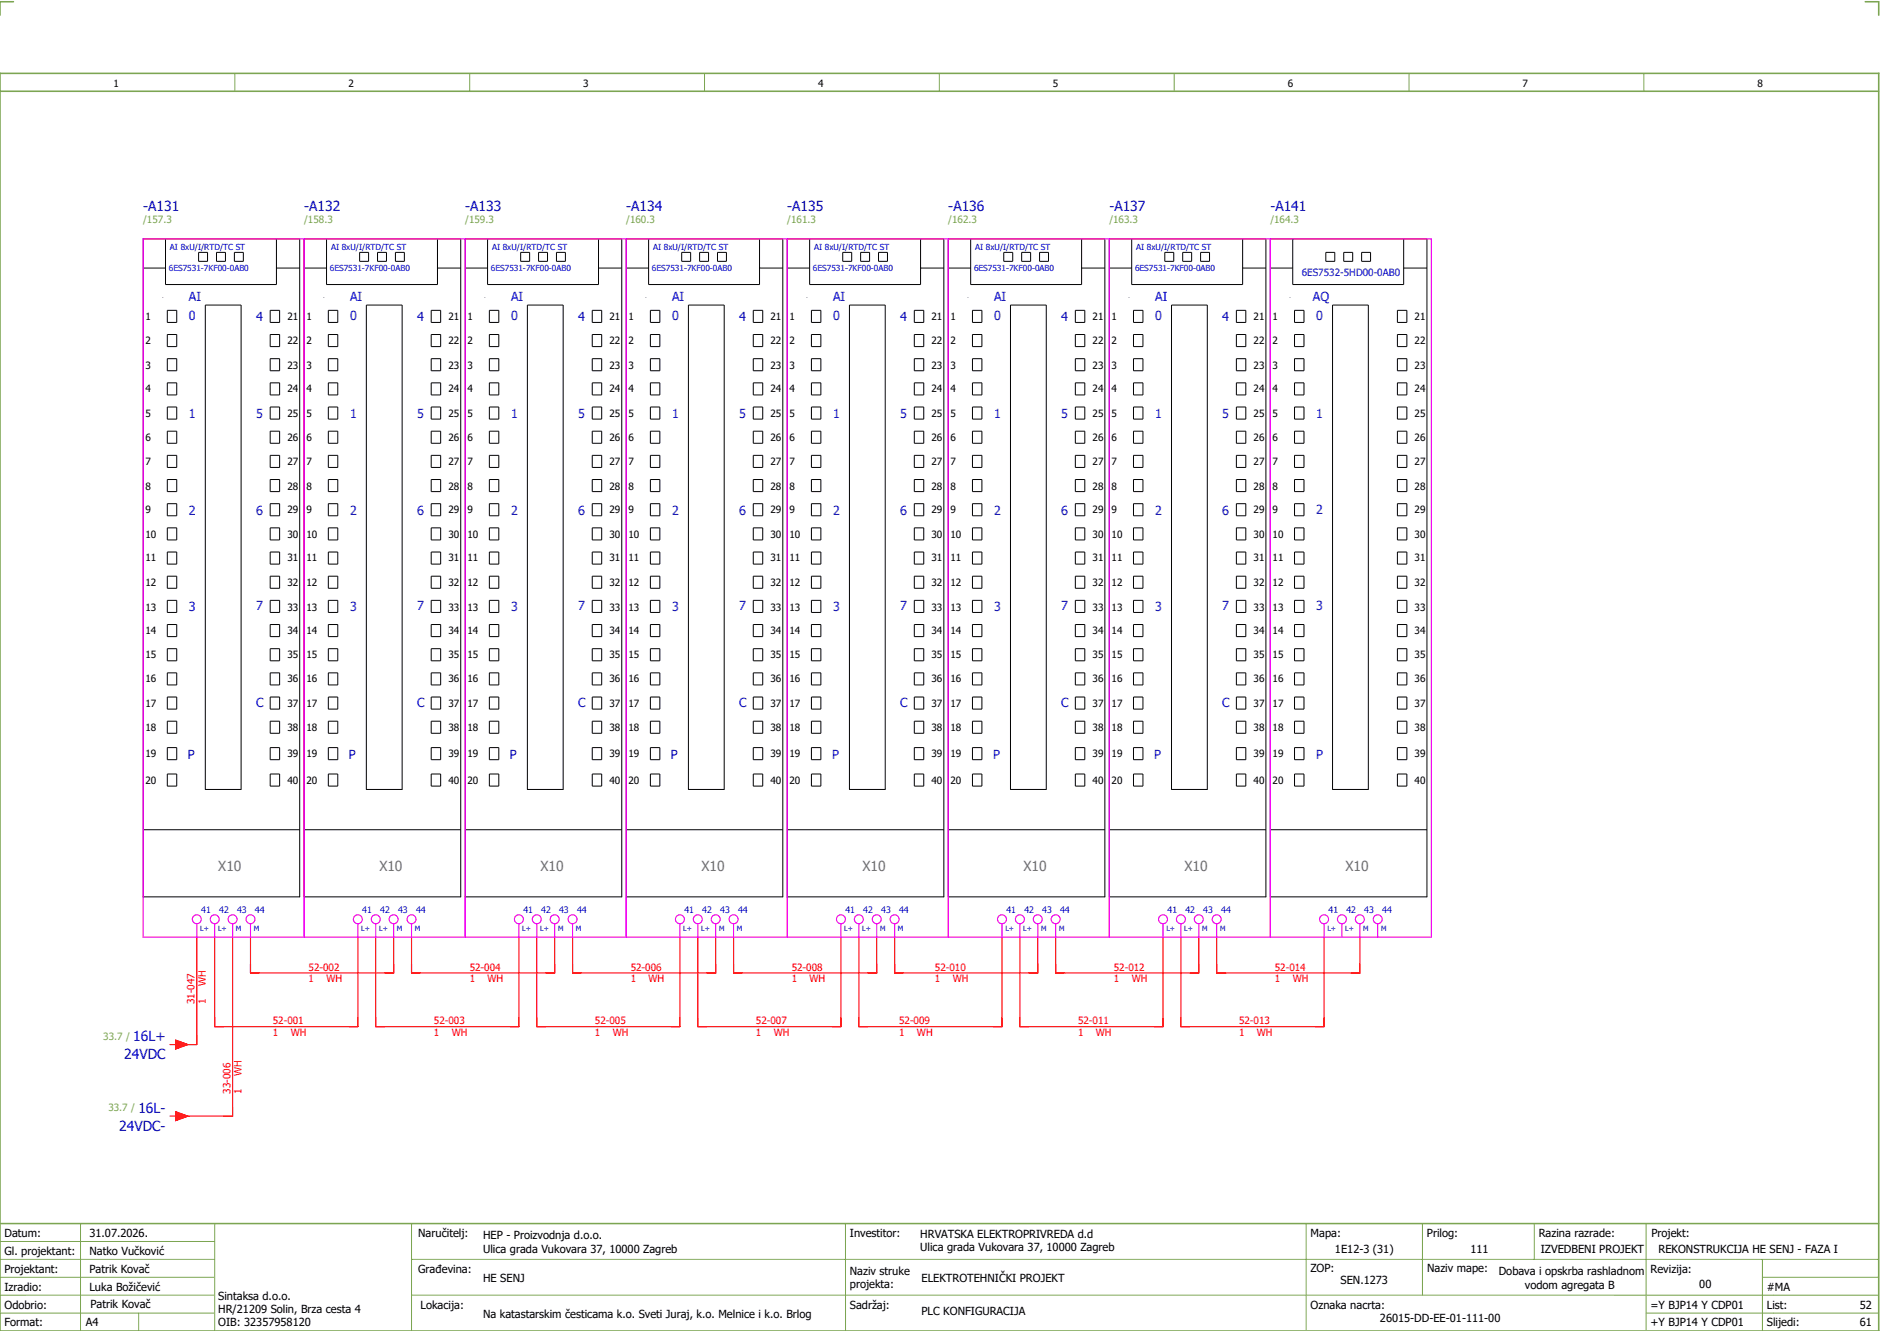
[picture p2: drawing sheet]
<svg xmlns="http://www.w3.org/2000/svg" width="421mm" height="297mm" viewBox="0 0 421 297" stroke-linecap="round" stroke-linejoin="round" font-family="sans-serif">
<path d="M0 16.4h420v281h-420zM3 .4h-3v3M417 .4h3v3M0 20.4h420M0 273.4h420" fill="none" stroke="#7ca552" stroke-width=".35"/>
<g fill="none" stroke="#7ca552" stroke-width=".22">
<path d="M52.5 16.4v4M105 16.4v4M157.5 16.4v4M210 16.4v4M262.5 16.4v4M315 16.4v4M367.5 16.4v4M0 277.4h48M18 273.4v24M48 273.4v24M92 273.4v24M189 273.4v24"/>
<path d="M292 273.4v23.8M318 273.4v16M343 273.4v8M368 273.4v23.8M0 281.4h48M0 285.4h47.8M0 293.4h47.8M31 293.4v4M47.8 289.4h-47.8M92 281.4h328M92 289.4h328M368 293.4h52"/>
<path d="M394 285.4h26M394 281.4v15.8"/>
</g>
<g fill="none" stroke="#f00" stroke-width=".25">
<path d="M44 209.4v24h-4M48 209.4v20h32v-20M52 209.4v40h-12M56 209.4v8h32v-8M84 209.4v20h32v-20M92 209.4v8h32v-8M120 209.4v20h32v-20M128 209.4v8h32v-8M156 209.4v20h32v-20M164 209.4v8h32v-8M192 209.4v20h32v-20M200 209.4v8h32v-8"/>
<path d="M228 209.4v20h32v-20M236 209.4v8h32v-8M264 209.4v20h32v-20M272 209.4v8h32v-8M38 233.4h1.3M39.3 232.4l2.7 1-2.7 1zM38 249.4h1.3M39.3 248.4l2.7 1-2.7 1z"/>
</g>
<g fill="none" stroke="#000" stroke-width=".22">
<path d="M32 53.4h35v147h-35zM32 59.9h5M37 53.4v10.2h24.8v-10.2M44.4 56.4h2v2h-2zM48.4 56.4h2v2h-2zM52.4 56.4h2v2h-2zM61.8 59.9h5.2M68 53.4h35v147h-35zM68 59.9h5M73 53.4v10.2h24.8v-10.2M80.4 56.4h2v2h-2zM84.4 56.4h2v2h-2z"/>
<path d="M90.4 56.4v2h-2v-2h2M97.8 59.9h5.2M104 53.4h35v147h-35zM104 59.9h5M109 53.4v10.2h24.8v-10.2M118.4 56.4v2h-2v-2h2M120.4 56.4h2v2h-2zM124.4 56.4h2v2h-2zM133.8 59.9h5.2M140 53.4h35v147h-35zM140 59.9h5M145 53.4v10.2h24.8v-10.2"/>
<path d="M152.4 56.4h2v2h-2zM156.4 56.4h2v2h-2zM160.4 56.4h2v2h-2zM169.8 59.9h5.2M176 53.4h35v147h-35zM176 59.9h5M181 53.4v10.2h24.8v-10.2M188.4 56.4h2v2h-2zM192.4 56.4h2v2h-2zM196.4 56.4h2v2h-2zM205.8 59.9h5.2M212 53.4h35v147h-35z"/>
<path d="M212 59.9h5M217 53.4v10.2h24.8v-10.2M224.4 56.4h2v2h-2zM228.4 56.4h2v2h-2zM232.4 56.4h2v2h-2zM241.8 59.9h5.2M248 53.4h35v147h-35zM248 59.9h5M253 53.4v10.2h24.8v-10.2M260.4 56.4h2v2h-2zM264.4 56.4h2v2h-2zM268.4 56.4h2v2h-2z"/>
<path d="M277.8 59.9h5.2M284 53.4h35v147h-35zM284 59.9h5M289 53.4v10.2h24.8v-10.2M296.4 56.4h2v2h-2zM300.4 56.4h2v2h-2zM304.4 56.4h2v2h-2zM313.8 59.9h5.2M36.4 66.5v.1M37.4 74.7h2.1v2.7h-2.1zM37.4 69.3h2.1v2.7h-2.1zM45.9 68.2h8v108.2h-8z"/>
<path d="M60.4 69.3h2.1v2.7h-2.1zM60.4 74.7h2.1v2.7h-2.1zM72.4 66.5v.1M73.4 74.7h2.1v2.7h-2.1zM73.4 69.3h2.1v2.7h-2.1zM81.9 68.2v108.2h8v-108.2h-8M96.4 74.7h2.1v2.7h-2.1zM96.4 69.3h2.1v2.7h-2.1zM108.4 66.5v.1M109.4 74.7h2.1v2.7h-2.1zM109.4 69.3h2.1v2.7h-2.1zM117.9 68.2h8v108.2h-8z"/>
<path d="M132.4 74.7h2.1v2.7h-2.1zM132.4 69.3h2.1v2.7h-2.1zM144.4 66.5v.1M145.4 74.7h2.1v2.7h-2.1zM145.4 69.3h2.1v2.7h-2.1zM153.9 68.2h8v108.2h-8zM168.4 74.7h2.1v2.7h-2.1zM168.4 69.3h2.1v2.7h-2.1zM180.4 66.5v.1M181.4 74.7h2.1v2.7h-2.1zM181.4 69.3h2.1v2.7h-2.1zM189.9 68.2h8v108.2h-8z"/>
<path d="M204.4 74.7h2.1v2.7h-2.1zM204.4 69.3h2.1v2.7h-2.1zM216.4 66.5v.1M217.4 74.7h2.1v2.7h-2.1zM217.4 69.3h2.1v2.7h-2.1zM225.9 68.2h8v108.2h-8zM240.4 74.7h2.1v2.7h-2.1zM240.4 69.3h2.1v2.7h-2.1zM252.4 66.5v.1M253.4 74.7h2.1v2.7h-2.1zM253.4 69.3h2.1v2.7h-2.1zM261.9 68.2h8v108.2h-8z"/>
<path d="M276.4 74.7h2.1v2.7h-2.1zM276.4 69.3h2.1v2.7h-2.1zM288.4 66.5v.1M289.4 74.7h2.1v2.7h-2.1zM289.4 69.3h2.1v2.7h-2.1zM297.9 68.2h8v108.2h-8zM312.4 74.7h2.1v2.7h-2.1zM312.4 69.3h2.1v2.7h-2.1zM37.4 96.3h2.1v2.7h-2.1zM37.4 90.9h2.1v2.7h-2.1zM37.4 85.5h2.1v2.7h-2.1zM37.4 80.1h2.1v2.7h-2.1z"/>
<path d="M60.4 80.1h2.1v2.7h-2.1zM60.4 85.5h2.1v2.7h-2.1zM60.4 90.9h2.1v2.7h-2.1zM60.4 96.3h2.1v2.7h-2.1zM73.4 96.3h2.1v2.7h-2.1zM73.4 90.9h2.1v2.7h-2.1zM73.4 85.5h2.1v2.7h-2.1zM73.4 80.1h2.1v2.7h-2.1zM96.4 96.3h2.1v2.7h-2.1zM96.4 90.9h2.1v2.7h-2.1zM96.4 85.5h2.1v2.7h-2.1zM96.4 80.1h2.1v2.7h-2.1z"/>
<path d="M109.4 96.3h2.1v2.7h-2.1zM109.4 90.9h2.1v2.7h-2.1zM109.4 85.5h2.1v2.7h-2.1zM109.4 80.1h2.1v2.7h-2.1zM132.4 96.3h2.1v2.7h-2.1zM132.4 90.9h2.1v2.7h-2.1zM132.4 85.5h2.1v2.7h-2.1zM132.4 80.1h2.1v2.7h-2.1zM145.4 96.3h2.1v2.7h-2.1zM145.4 90.9h2.1v2.7h-2.1zM145.4 85.5h2.1v2.7h-2.1zM145.4 80.1h2.1v2.7h-2.1z"/>
<path d="M168.4 96.3h2.1v2.7h-2.1zM168.4 90.9h2.1v2.7h-2.1zM168.4 85.5h2.1v2.7h-2.1zM168.4 80.1h2.1v2.7h-2.1zM181.4 96.3h2.1v2.7h-2.1zM181.4 90.9h2.1v2.7h-2.1zM181.4 85.5h2.1v2.7h-2.1zM181.4 80.1h2.1v2.7h-2.1zM204.4 96.3h2.1v2.7h-2.1zM204.4 90.9h2.1v2.7h-2.1zM204.4 85.5h2.1v2.7h-2.1zM204.4 80.1h2.1v2.7h-2.1z"/>
<path d="M217.4 96.3h2.1v2.7h-2.1zM217.4 90.9h2.1v2.7h-2.1zM217.4 85.5h2.1v2.7h-2.1zM217.4 80.1h2.1v2.7h-2.1zM240.4 96.3h2.1v2.7h-2.1zM240.4 90.9h2.1v2.7h-2.1zM240.4 85.5h2.1v2.7h-2.1zM240.4 80.1h2.1v2.7h-2.1zM253.4 96.3h2.1v2.7h-2.1zM253.4 90.9h2.1v2.7h-2.1zM253.4 85.5h2.1v2.7h-2.1zM253.4 80.1h2.1v2.7h-2.1z"/>
<path d="M276.4 96.3h2.1v2.7h-2.1zM276.4 90.9h2.1v2.7h-2.1zM276.4 85.5h2.1v2.7h-2.1zM276.4 80.1h2.1v2.7h-2.1zM289.4 96.3h2.1v2.7h-2.1zM289.4 90.9h2.1v2.7h-2.1zM289.4 85.5h2.1v2.7h-2.1zM289.4 80.1h2.1v2.7h-2.1zM312.4 96.3h2.1v2.7h-2.1zM312.4 90.9h2.1v2.7h-2.1zM312.4 85.5h2.1v2.7h-2.1zM312.4 80.1h2.1v2.7h-2.1z"/>
<path d="M37.4 117.9h2.1v2.7h-2.1zM37.4 112.5h2.1v2.7h-2.1zM37.4 107.1h2.1v2.7h-2.1zM37.4 101.7h2.1v2.7h-2.1zM60.4 101.7h2.1v2.7h-2.1zM60.4 107.1h2.1v2.7h-2.1zM60.4 112.5h2.1v2.7h-2.1zM60.4 117.9h2.1v2.7h-2.1zM73.4 117.9h2.1v2.7h-2.1zM73.4 112.5h2.1v2.7h-2.1zM73.4 107.1h2.1v2.7h-2.1zM73.4 101.7h2.1v2.7h-2.1z"/>
<path d="M96.4 117.9h2.1v2.7h-2.1zM96.4 112.5h2.1v2.7h-2.1zM96.4 107.1h2.1v2.7h-2.1zM96.4 101.7h2.1v2.7h-2.1zM109.4 117.9h2.1v2.7h-2.1zM109.4 112.5h2.1v2.7h-2.1zM109.4 107.1h2.1v2.7h-2.1zM109.4 101.7h2.1v2.7h-2.1zM132.4 117.9h2.1v2.7h-2.1zM132.4 112.5h2.1v2.7h-2.1zM132.4 107.1h2.1v2.7h-2.1zM132.4 101.7h2.1v2.7h-2.1z"/>
<path d="M145.4 117.9h2.1v2.7h-2.1zM145.4 112.5h2.1v2.7h-2.1zM145.4 107.1h2.1v2.7h-2.1zM145.4 101.7h2.1v2.7h-2.1zM168.4 117.9h2.1v2.7h-2.1zM168.4 112.5h2.1v2.7h-2.1zM168.4 107.1h2.1v2.7h-2.1zM168.4 101.7h2.1v2.7h-2.1zM181.4 117.9h2.1v2.7h-2.1zM181.4 112.5h2.1v2.7h-2.1zM181.4 107.1h2.1v2.7h-2.1zM181.4 101.7h2.1v2.7h-2.1z"/>
<path d="M204.4 117.9h2.1v2.7h-2.1zM204.4 112.5h2.1v2.7h-2.1zM204.4 107.1h2.1v2.7h-2.1zM204.4 101.7h2.1v2.7h-2.1zM217.4 117.9h2.1v2.7h-2.1zM217.4 112.5h2.1v2.7h-2.1zM217.4 107.1h2.1v2.7h-2.1zM217.4 101.7h2.1v2.7h-2.1zM240.4 117.9h2.1v2.7h-2.1zM240.4 112.5h2.1v2.7h-2.1zM240.4 107.1h2.1v2.7h-2.1zM240.4 101.7h2.1v2.7h-2.1z"/>
<path d="M253.4 117.9h2.1v2.7h-2.1zM253.4 112.5h2.1v2.7h-2.1zM253.4 107.1h2.1v2.7h-2.1zM253.4 101.7h2.1v2.7h-2.1zM276.4 117.9h2.1v2.7h-2.1zM276.4 112.5h2.1v2.7h-2.1zM276.4 107.1h2.1v2.7h-2.1zM276.4 101.7h2.1v2.7h-2.1zM289.4 117.9h2.1v2.7h-2.1zM289.4 112.5h2.1v2.7h-2.1zM289.4 107.1h2.1v2.7h-2.1zM289.4 101.7h2.1v2.7h-2.1z"/>
<path d="M312.4 117.9h2.1v2.7h-2.1zM312.4 112.5h2.1v2.7h-2.1zM312.4 107.1h2.1v2.7h-2.1zM312.4 101.7h2.1v2.7h-2.1zM37.4 139.5h2.1v2.7h-2.1zM37.4 134.1h2.1v2.7h-2.1zM37.4 128.7h2.1v2.7h-2.1zM37.4 123.3h2.1v2.7h-2.1zM60.4 123.3h2.1v2.7h-2.1zM60.4 128.7h2.1v2.7h-2.1zM60.4 134.1h2.1v2.7h-2.1zM60.4 139.5h2.1v2.7h-2.1z"/>
<path d="M73.4 139.5h2.1v2.7h-2.1zM73.4 134.1h2.1v2.7h-2.1zM73.4 128.7h2.1v2.7h-2.1zM73.4 123.3h2.1v2.7h-2.1zM96.4 139.5h2.1v2.7h-2.1zM96.4 134.1h2.1v2.7h-2.1zM96.4 128.7h2.1v2.7h-2.1zM96.4 123.3h2.1v2.7h-2.1zM109.4 139.5h2.1v2.7h-2.1zM109.4 134.1h2.1v2.7h-2.1zM109.4 128.7h2.1v2.7h-2.1zM109.4 123.3h2.1v2.7h-2.1z"/>
<path d="M132.4 139.5h2.1v2.7h-2.1zM132.4 134.1h2.1v2.7h-2.1zM132.4 128.7h2.1v2.7h-2.1zM132.4 123.3h2.1v2.7h-2.1zM145.4 139.5h2.1v2.7h-2.1zM145.4 134.1h2.1v2.7h-2.1zM145.4 128.7h2.1v2.7h-2.1zM145.4 123.3h2.1v2.7h-2.1zM168.4 139.5h2.1v2.7h-2.1zM168.4 134.1h2.1v2.7h-2.1zM168.4 128.7h2.1v2.7h-2.1zM168.4 123.3h2.1v2.7h-2.1z"/>
<path d="M181.4 139.5h2.1v2.7h-2.1zM181.4 134.1h2.1v2.7h-2.1zM181.4 128.7h2.1v2.7h-2.1zM181.4 123.3h2.1v2.7h-2.1zM204.4 139.5h2.1v2.7h-2.1zM204.4 134.1h2.1v2.7h-2.1zM204.4 128.7h2.1v2.7h-2.1zM204.4 123.3h2.1v2.7h-2.1zM217.4 139.5h2.1v2.7h-2.1zM217.4 134.1h2.1v2.7h-2.1zM217.4 128.7h2.1v2.7h-2.1zM217.4 123.3h2.1v2.7h-2.1z"/>
<path d="M240.4 139.5h2.1v2.7h-2.1zM240.4 134.1h2.1v2.7h-2.1zM240.4 128.7h2.1v2.7h-2.1zM240.4 123.3h2.1v2.7h-2.1zM253.4 139.5h2.1v2.7h-2.1zM253.4 134.1h2.1v2.7h-2.1zM253.4 128.7h2.1v2.7h-2.1zM253.4 123.3h2.1v2.7h-2.1zM276.4 139.5h2.1v2.7h-2.1zM276.4 134.1h2.1v2.7h-2.1zM276.4 128.7h2.1v2.7h-2.1zM276.4 123.3h2.1v2.7h-2.1z"/>
<path d="M289.4 139.5h2.1v2.7h-2.1zM289.4 134.1h2.1v2.7h-2.1zM289.4 128.7h2.1v2.7h-2.1zM289.4 123.3h2.1v2.7h-2.1zM312.4 139.5h2.1v2.7h-2.1zM312.4 134.1h2.1v2.7h-2.1zM312.4 128.7h2.1v2.7h-2.1zM312.4 123.3h2.1v2.7h-2.1zM37.4 155.7h2.1v2.7h-2.1zM37.4 150.3h2.1v2.7h-2.1zM37.4 144.9h2.1v2.7h-2.1zM60.4 144.9h2.1v2.7h-2.1z"/>
<path d="M60.4 150.3h2.1v2.7h-2.1zM60.4 155.7h2.1v2.7h-2.1zM73.4 155.7h2.1v2.7h-2.1zM73.4 150.3h2.1v2.7h-2.1zM73.4 144.9h2.1v2.7h-2.1zM96.4 155.7h2.1v2.7h-2.1zM96.4 150.3h2.1v2.7h-2.1zM96.4 144.9h2.1v2.7h-2.1zM109.4 155.7h2.1v2.7h-2.1zM109.4 150.3h2.1v2.7h-2.1zM109.4 144.9h2.1v2.7h-2.1zM132.4 155.7h2.1v2.7h-2.1z"/>
<path d="M132.4 150.3h2.1v2.7h-2.1zM132.4 144.9h2.1v2.7h-2.1zM145.4 155.7h2.1v2.7h-2.1zM145.4 150.3h2.1v2.7h-2.1zM145.4 144.9h2.1v2.7h-2.1zM168.4 155.7h2.1v2.7h-2.1zM168.4 150.3h2.1v2.7h-2.1zM168.4 144.9h2.1v2.7h-2.1zM181.4 155.7h2.1v2.7h-2.1zM181.4 150.3h2.1v2.7h-2.1zM181.4 144.9h2.1v2.7h-2.1zM204.4 155.7h2.1v2.7h-2.1z"/>
<path d="M204.4 150.3h2.1v2.7h-2.1zM204.4 144.9h2.1v2.7h-2.1zM217.4 155.7h2.1v2.7h-2.1zM217.4 150.3h2.1v2.7h-2.1zM217.4 144.9h2.1v2.7h-2.1zM240.4 155.7h2.1v2.7h-2.1zM240.4 150.3h2.1v2.7h-2.1zM240.4 144.9h2.1v2.7h-2.1zM253.4 155.7h2.1v2.7h-2.1zM253.4 150.3h2.1v2.7h-2.1zM253.4 144.9h2.1v2.7h-2.1zM276.4 155.7h2.1v2.7h-2.1z"/>
<path d="M276.4 150.3h2.1v2.7h-2.1zM276.4 144.9h2.1v2.7h-2.1zM289.4 155.7h2.1v2.7h-2.1zM289.4 150.3h2.1v2.7h-2.1zM289.4 144.9h2.1v2.7h-2.1zM312.4 155.7h2.1v2.7h-2.1zM312.4 150.3h2.1v2.7h-2.1zM312.4 144.9h2.1v2.7h-2.1zM37.4 172.9h2.1v2.7h-2.1zM37.4 167h2.1v2.7h-2.1zM37.4 161.1h2.1v2.7h-2.1zM60.4 161.1h2.1v2.7h-2.1z"/>
<path d="M60.4 167h2.1v2.7h-2.1zM60.4 172.9h2.1v2.7h-2.1zM73.4 172.9h2.1v2.7h-2.1zM73.4 167h2.1v2.7h-2.1zM73.4 161.1h2.1v2.7h-2.1zM96.4 172.9h2.1v2.7h-2.1zM96.4 167h2.1v2.7h-2.1zM96.4 161.1h2.1v2.7h-2.1zM109.4 172.9h2.1v2.7h-2.1zM109.4 167h2.1v2.7h-2.1zM109.4 161.1h2.1v2.7h-2.1zM132.4 172.9h2.1v2.7h-2.1z"/>
<path d="M132.4 167h2.1v2.7h-2.1zM132.4 161.1h2.1v2.7h-2.1zM145.4 172.9h2.1v2.7h-2.1zM145.4 167h2.1v2.7h-2.1zM145.4 161.1h2.1v2.7h-2.1zM168.4 172.9h2.1v2.7h-2.1zM168.4 167h2.1v2.7h-2.1zM168.4 161.1h2.1v2.7h-2.1zM181.4 172.9h2.1v2.7h-2.1zM181.4 167h2.1v2.7h-2.1zM181.4 161.1h2.1v2.7h-2.1zM204.4 172.9h2.1v2.7h-2.1z"/>
<path d="M204.4 167h2.1v2.7h-2.1zM204.4 161.1h2.1v2.7h-2.1zM217.4 172.9h2.1v2.7h-2.1zM217.4 167h2.1v2.7h-2.1zM217.4 161.1h2.1v2.7h-2.1zM240.4 172.9h2.1v2.7h-2.1zM240.4 167h2.1v2.7h-2.1zM240.4 161.1h2.1v2.7h-2.1zM253.4 172.9h2.1v2.7h-2.1zM253.4 167h2.1v2.7h-2.1zM253.4 161.1h2.1v2.7h-2.1zM276.4 172.9h2.1v2.7h-2.1z"/>
<path d="M276.4 167h2.1v2.7h-2.1zM276.4 161.1h2.1v2.7h-2.1zM289.4 172.9h2.1v2.7h-2.1zM289.4 167h2.1v2.7h-2.1zM289.4 161.1h2.1v2.7h-2.1zM312.4 172.9h2.1v2.7h-2.1zM312.4 167h2.1v2.7h-2.1zM312.4 161.1h2.1v2.7h-2.1zM32 185.4h35M68 185.4h35M104 185.4h35M140 185.4h35"/>
<path d="M176 185.4h35M212 185.4h35M248 185.4h35M284 185.4h35"/>
</g>
<g fill="none" stroke="#f0f" stroke-width=".25">
<path d="M32 53.4h288v156h-288zM68 53.4v156M104 53.4v156M140 53.4v156M176 53.4v156M212 53.4v156M248 53.4v156M284 53.4v156M44 206.4v3M48 206.4v3M52 206.4v3M56 206.4v3"/>
<path d="M80 206.4v3M84 206.4v3M88 206.4v3M92 206.4v3M116 206.4v3M120 206.4v3M124 206.4v3M128 206.4v3M152 206.4v3M156 206.4v3M160 206.4v3M164 206.4v3"/>
<path d="M188 206.4v3M192 206.4v3M196 206.4v3M200 206.4v3M224 206.4v3M228 206.4v3M232 206.4v3M236 206.4v3M260 206.4v3M264 206.4v3M268 206.4v3M272 206.4v3"/>
<path d="M296 206.4v3M300 206.4v3M304 206.4v3M308 206.4v3"/>
<circle cx="44" cy="205.4" r="1"/>
<circle cx="48" cy="205.4" r="1"/>
<circle cx="52" cy="205.4" r="1"/>
<circle cx="56" cy="205.4" r="1"/>
<circle cx="80" cy="205.4" r="1"/>
<circle cx="84" cy="205.4" r="1"/>
<circle cx="88" cy="205.4" r="1"/>
<circle cx="92" cy="205.4" r="1"/>
<circle cx="116" cy="205.4" r="1"/>
<circle cx="120" cy="205.4" r="1"/>
<circle cx="124" cy="205.4" r="1"/>
<circle cx="128" cy="205.4" r="1"/>
<circle cx="152" cy="205.4" r="1"/>
<circle cx="156" cy="205.4" r="1"/>
<circle cx="160" cy="205.4" r="1"/>
<circle cx="164" cy="205.4" r="1"/>
<circle cx="188" cy="205.4" r="1"/>
<circle cx="192" cy="205.4" r="1"/>
<circle cx="196" cy="205.4" r="1"/>
<circle cx="200" cy="205.4" r="1"/>
<circle cx="224" cy="205.4" r="1"/>
<circle cx="228" cy="205.4" r="1"/>
<circle cx="232" cy="205.4" r="1"/>
<circle cx="236" cy="205.4" r="1"/>
<circle cx="260" cy="205.4" r="1"/>
<circle cx="264" cy="205.4" r="1"/>
<circle cx="268" cy="205.4" r="1"/>
<circle cx="272" cy="205.4" r="1"/>
<circle cx="296" cy="205.4" r="1"/>
<circle cx="300" cy="205.4" r="1"/>
<circle cx="304" cy="205.4" r="1"/>
<circle cx="308" cy="205.4" r="1"/>
</g>
<g fill="#f00" stroke="#f00" stroke-width=".22">
<path d="M39.3 232.4l2.7 1-2.7 1z"/>
<path d="M39.3 248.4l2.7 1-2.7 1z"/>
</g>
<g font-size="3.1" fill="#00f">
<text x="32" y="47.1">-A131</text>
<text x="68" y="47.1">-A132</text>
<text x="104" y="47.1">-A133</text>
<text x="140" y="47.1">-A134</text>
<text x="176" y="47.1">-A135</text>
<text x="212" y="47.1">-A136</text>
<text x="248" y="47.1">-A137</text>
<text x="284" y="47.1">-A141</text>
<text x="29.8" y="232.6">16L+</text>
<text x="27.8" y="236.6">24VDC</text>
<text x="30.9" y="248.6">16L-</text>
<text x="26.7" y="252.6">24VDC-</text>
</g>
<g font-size="3.1" fill="#767676">
<text x="48.8" y="194.6">X10</text>
<text x="84.8" y="194.6">X10</text>
<text x="120.8" y="194.6">X10</text>
<text x="156.8" y="194.6">X10</text>
<text x="192.8" y="194.6">X10</text>
<text x="228.8" y="194.6">X10</text>
<text x="264.8" y="194.6">X10</text>
<text x="300.8" y="194.6">X10</text>
</g>
<g font-size="2.8" fill="#00f">
<text x="42.3" y="71.6">0</text>
<text x="42.3" y="67.3">AI</text>
<text x="57.2" y="71.8">4</text>
<text x="78.2" y="71.6">0</text>
<text x="78.2" y="67.3">AI</text>
<text x="93.3" y="71.8">4</text>
<text x="114.2" y="71.6">0</text>
<text x="114.2" y="67.3">AI</text>
<text x="129.3" y="71.8">4</text>
<text x="150.3" y="71.6">0</text>
<text x="150.3" y="67.3">AI</text>
<text x="165.2" y="71.8">4</text>
<text x="186.3" y="71.6">0</text>
<text x="186.3" y="67.3">AI</text>
<text x="201.2" y="71.8">4</text>
<text x="222.2" y="71.6">0</text>
<text x="222.2" y="67.3">AI</text>
<text x="237.3" y="71.8">4</text>
<text x="258.2" y="71.6">0</text>
<text x="258.2" y="67.3">AI</text>
<text x="273.3" y="71.8">4</text>
<text x="293.5" y="67.3">AQ</text>
<text x="294.2" y="71.6">0</text>
<text x="42.3" y="93.3">1</text>
<text x="57.2" y="93.3">5</text>
<text x="78.2" y="93.3">1</text>
<text x="93.3" y="93.3">5</text>
<text x="114.2" y="93.3">1</text>
<text x="129.3" y="93.3">5</text>
<text x="150.3" y="93.3">1</text>
<text x="165.2" y="93.3">5</text>
<text x="186.3" y="93.3">1</text>
<text x="201.2" y="93.3">5</text>
<text x="222.2" y="93.3">1</text>
<text x="237.3" y="93.3">5</text>
<text x="258.2" y="93.3">1</text>
<text x="273.3" y="93.3">5</text>
<text x="294.2" y="93.3">1</text>
<text x="42.3" y="115.1">2</text>
<text x="57.2" y="115.1">6</text>
<text x="78.2" y="115.1">2</text>
<text x="93.3" y="115.1">6</text>
<text x="114.2" y="115.1">2</text>
<text x="129.3" y="115.1">6</text>
<text x="150.3" y="115.1">2</text>
<text x="165.2" y="115.1">6</text>
<text x="186.3" y="115.1">2</text>
<text x="201.2" y="115.1">6</text>
<text x="222.2" y="115.1">2</text>
<text x="237.3" y="115.1">6</text>
<text x="258.2" y="115.1">2</text>
<text x="273.3" y="115.1">6</text>
<text x="294.2" y="114.8">2</text>
<text x="42.3" y="136.6">3</text>
<text x="57.2" y="136.3">7</text>
<text x="78.2" y="136.6">3</text>
<text x="93.3" y="136.3">7</text>
<text x="114.2" y="136.6">3</text>
<text x="129.3" y="136.3">7</text>
<text x="150.3" y="136.6">3</text>
<text x="165.2" y="136.3">7</text>
<text x="186.3" y="136.6">3</text>
<text x="201.2" y="136.3">7</text>
<text x="222.2" y="136.6">3</text>
<text x="237.3" y="136.3">7</text>
<text x="258.2" y="136.6">3</text>
<text x="273.3" y="136.3">7</text>
<text x="294.2" y="136.3">3</text>
<text x="57.2" y="158.1">C</text>
<text x="93.3" y="158.1">C</text>
<text x="129.3" y="158.1">C</text>
<text x="165.2" y="158.1">C</text>
<text x="201.2" y="158.1">C</text>
<text x="237.3" y="158.1">C</text>
<text x="273.3" y="158.1">C</text>
<text x="42" y="169.6">P</text>
<text x="78" y="169.6">P</text>
<text x="114" y="169.6">P</text>
<text x="150" y="169.6">P</text>
<text x="186" y="169.6">P</text>
<text x="222" y="169.6">P</text>
<text x="258" y="169.6">P</text>
<text x="294.2" y="169.6">P</text>
</g>
<g font-size="2.5">
<text x="1" y="276.4">Datum:</text>
<text x="1" y="280.4">Gl. projektant:</text>
<text x="20" y="276.4">31.07.2026.</text>
<text x="20" y="280.4">Natko Vučković</text>
<text x="93.5" y="276.4">Naručitelj:</text>
<text x="108" y="276.9">HEP - Proizvodnja d.o.o.</text>
<text x="108" y="279.9">Ulica grada Vukovara 37, 10000 Zagreb</text>
<text x="190" y="276.4">Investitor:</text>
<text x="205.7" y="276.6">HRVATSKA ELEKTROPRIVREDA d.d</text>
<text x="205.7" y="279.6">Ulica grada Vukovara 37, 10000 Zagreb</text>
<text x="293" y="276.4">Mapa:</text>
<text x="298.4" y="279.9">1E12-3 (31)</text>
<text x="319" y="276.4">Prilog:</text>
<text x="328.7" y="279.9">111</text>
<text x="344" y="276.4">Razina razrade:</text>
<text x="344.4" y="279.9">IZVEDBENI PROJEKT</text>
<text x="369.2" y="276.3">Projekt:</text>
<text x="370.8" y="279.9">REKONSTRUKCIJA HE SENJ - FAZA I</text>
<text x="1" y="284.4">Projektant:</text>
<text x="20" y="284.4">Patrik Kovač</text>
<text x="93.5" y="284.4">Građevina:</text>
<text x="108" y="286.4">HE SENJ</text>
<text x="190" y="284.9">Naziv struke</text>
<text x="190" y="287.9">projekta:</text>
<text x="206" y="286.5">ELEKTROTEHNIČKI PROJEKT</text>
<text x="293" y="284.3">ZOP:</text>
<text x="299.7" y="286.9">SEN.1273</text>
<text x="319" y="284.3">Naziv mape:</text>
<text x="335.1" y="285">Dobava i opskrba rashladnom</text>
<text x="340.9" y="288">vodom agregata B</text>
<text x="369" y="284.4">Revizija:</text>
<text x="379.9" y="287.9">00</text>
<text x="1" y="288.4">Izradio:</text>
<text x="1" y="292.4">Odobrio:</text>
<text x="20" y="288.4">Luka Božičević</text>
<text x="20.2" y="292.3">Patrik Kovač</text>
<text x="48.8" y="290.4">Sintaksa d.o.o.</text>
<text x="48.8" y="293.4">HR/21209 Solin, Brza cesta 4</text>
<text x="94" y="292.4">Lokacija:</text>
<text x="190" y="292.4">Sadržaj:</text>
<text x="206" y="293.9">PLC KONFIGURACIJA</text>
<text x="293" y="292.4">Oznaka nacrta:</text>
<text x="369" y="292.4">=Y BJP14 Y CDP01</text>
<text x="395" y="292.4">List:</text>
<text x="395" y="288.4">#MA</text>
<text x="415.8" y="292.4">52</text>
<text x="1" y="296.4">Format:</text>
<text x="19.2" y="296.4">A4</text>
<text x="48.8" y="296.4">OIB: 32357958120</text>
<text x="108" y="294.4">Na katastarskim česticama k.o. Sveti Juraj, k.o. Melnice i k.o. Brlog</text>
<text x="308.5" y="295.4">26015-DD-EE-01-111-00</text>
<text x="369" y="296.4">+Y BJP14 Y CDP01</text>
<text x="395" y="296.4">Slijedi:</text>
<text x="415.8" y="296.4">61</text>
</g>
<g font-size="2.2">
<text x="25.4" y="19.4">1</text>
<text x="77.9" y="19.4">2</text>
<text x="130.4" y="19.4">3</text>
<text x="182.9" y="19.4">4</text>
<text x="235.4" y="19.4">5</text>
<text x="287.9" y="19.4">6</text>
<text x="340.4" y="19.4">7</text>
<text x="392.9" y="19.4">8</text>
<text x="32.5" y="71.4">1</text>
<text x="64.3" y="71.4">21</text>
<text x="68.5" y="71.4">1</text>
<text x="100.2" y="71.4">21</text>
<text x="104.5" y="71.4">1</text>
<text x="136.2" y="71.4">21</text>
<text x="140.5" y="71.4">1</text>
<text x="172.3" y="71.4">21</text>
<text x="176.5" y="71.4">1</text>
<text x="208.3" y="71.4">21</text>
<text x="212.5" y="71.4">1</text>
<text x="244.2" y="71.4">21</text>
<text x="248.5" y="71.4">1</text>
<text x="280.2" y="71.4">21</text>
<text x="284.5" y="71.4">1</text>
<text x="316.3" y="71.4">21</text>
<text x="32.5" y="76.9">2</text>
<text x="64.3" y="76.9">22</text>
<text x="68.5" y="76.9">2</text>
<text x="100.2" y="76.9">22</text>
<text x="104.5" y="76.9">2</text>
<text x="136.2" y="76.9">22</text>
<text x="140.5" y="76.9">2</text>
<text x="172.3" y="76.9">22</text>
<text x="176.5" y="76.9">2</text>
<text x="208.3" y="76.9">22</text>
<text x="212.5" y="76.9">2</text>
<text x="244.2" y="76.9">22</text>
<text x="248.5" y="76.9">2</text>
<text x="280.2" y="76.9">22</text>
<text x="284.5" y="76.9">2</text>
<text x="316.3" y="76.9">22</text>
<text x="32.5" y="82.4">3</text>
<text x="64.3" y="82.4">23</text>
<text x="68.5" y="82.4">3</text>
<text x="100.2" y="82.4">23</text>
<text x="104.5" y="82.4">3</text>
<text x="136.2" y="82.4">23</text>
<text x="140.5" y="82.4">3</text>
<text x="172.3" y="82.4">23</text>
<text x="176.5" y="82.4">3</text>
<text x="208.3" y="82.4">23</text>
<text x="212.5" y="82.4">3</text>
<text x="244.2" y="82.4">23</text>
<text x="248.5" y="82.4">3</text>
<text x="280.2" y="82.4">23</text>
<text x="284.5" y="82.4">3</text>
<text x="316.3" y="82.4">23</text>
<text x="32.5" y="87.7">4</text>
<text x="64.3" y="87.7">24</text>
<text x="68.5" y="87.7">4</text>
<text x="100.2" y="87.7">24</text>
<text x="104.5" y="87.7">4</text>
<text x="136.2" y="87.7">24</text>
<text x="140.5" y="87.7">4</text>
<text x="172.3" y="87.7">24</text>
<text x="176.5" y="87.7">4</text>
<text x="208.3" y="87.7">24</text>
<text x="212.5" y="87.7">4</text>
<text x="244.2" y="87.7">24</text>
<text x="248.5" y="87.7">4</text>
<text x="280.2" y="87.7">24</text>
<text x="284.5" y="87.7">4</text>
<text x="316.3" y="87.7">24</text>
<text x="32.5" y="93.2">5</text>
<text x="64.3" y="93.2">25</text>
<text x="68.5" y="93.2">5</text>
<text x="100.2" y="93.2">25</text>
<text x="104.5" y="93.2">5</text>
<text x="136.2" y="93.2">25</text>
<text x="140.5" y="93.2">5</text>
<text x="172.3" y="93.2">25</text>
<text x="176.5" y="93.2">5</text>
<text x="208.3" y="93.2">25</text>
<text x="212.5" y="93.2">5</text>
<text x="244.2" y="93.2">25</text>
<text x="248.5" y="93.2">5</text>
<text x="280.2" y="93.2">25</text>
<text x="284.5" y="93.2">5</text>
<text x="316.3" y="93.2">25</text>
<text x="32.5" y="98.4">6</text>
<text x="64.3" y="98.4">26</text>
<text x="68.5" y="98.4">6</text>
<text x="100.2" y="98.4">26</text>
<text x="104.5" y="98.4">6</text>
<text x="136.2" y="98.4">26</text>
<text x="140.5" y="98.4">6</text>
<text x="172.3" y="98.4">26</text>
<text x="176.5" y="98.4">6</text>
<text x="208.3" y="98.4">26</text>
<text x="212.5" y="98.4">6</text>
<text x="244.2" y="98.4">26</text>
<text x="248.5" y="98.4">6</text>
<text x="280.2" y="98.4">26</text>
<text x="284.5" y="98.4">6</text>
<text x="316.3" y="98.4">26</text>
<text x="32.5" y="103.9">7</text>
<text x="64.3" y="103.9">27</text>
<text x="68.5" y="103.9">7</text>
<text x="100.2" y="103.9">27</text>
<text x="104.5" y="103.9">7</text>
<text x="136.2" y="103.9">27</text>
<text x="140.5" y="103.9">7</text>
<text x="172.3" y="103.9">27</text>
<text x="176.5" y="103.9">7</text>
<text x="208.3" y="103.9">27</text>
<text x="212.5" y="103.9">7</text>
<text x="244.2" y="103.9">27</text>
<text x="248.5" y="103.9">7</text>
<text x="280.2" y="103.9">27</text>
<text x="284.5" y="103.9">7</text>
<text x="316.3" y="103.9">27</text>
<text x="32.5" y="109.4">8</text>
<text x="64.3" y="109.4">28</text>
<text x="68.5" y="109.4">8</text>
<text x="100.2" y="109.4">28</text>
<text x="104.5" y="109.4">8</text>
<text x="136.2" y="109.4">28</text>
<text x="140.5" y="109.4">8</text>
<text x="172.3" y="109.4">28</text>
<text x="176.5" y="109.4">8</text>
<text x="208.3" y="109.4">28</text>
<text x="212.5" y="109.4">8</text>
<text x="244.2" y="109.4">28</text>
<text x="248.5" y="109.4">8</text>
<text x="280.2" y="109.4">28</text>
<text x="284.5" y="109.4">8</text>
<text x="316.3" y="109.4">28</text>
<text x="32.5" y="114.7">9</text>
<text x="64.3" y="114.7">29</text>
<text x="68.5" y="114.7">9</text>
<text x="100.2" y="114.7">29</text>
<text x="104.5" y="114.7">9</text>
<text x="136.2" y="114.7">29</text>
<text x="140.5" y="114.7">9</text>
<text x="172.3" y="114.7">29</text>
<text x="176.5" y="114.7">9</text>
<text x="208.3" y="114.7">29</text>
<text x="212.5" y="114.7">9</text>
<text x="244.2" y="114.7">29</text>
<text x="248.5" y="114.7">9</text>
<text x="280.2" y="114.7">29</text>
<text x="284.5" y="114.7">9</text>
<text x="316.3" y="114.7">29</text>
<text x="32.5" y="120.2">10</text>
<text x="32.5" y="125.4">11</text>
<text x="64.3" y="125.4">31</text>
<text x="64.3" y="120.2">30</text>
<text x="68.5" y="120.2">10</text>
<text x="68.5" y="125.4">11</text>
<text x="100.2" y="125.4">31</text>
<text x="100.2" y="120.2">30</text>
<text x="104.5" y="120.2">10</text>
<text x="104.5" y="125.4">11</text>
<text x="136.2" y="125.4">31</text>
<text x="136.2" y="120.2">30</text>
<text x="140.5" y="120.2">10</text>
<text x="140.5" y="125.4">11</text>
<text x="172.3" y="125.4">31</text>
<text x="172.3" y="120.2">30</text>
<text x="176.5" y="120.2">10</text>
<text x="176.5" y="125.4">11</text>
<text x="208.3" y="125.4">31</text>
<text x="208.3" y="120.2">30</text>
<text x="212.5" y="120.2">10</text>
<text x="212.5" y="125.4">11</text>
<text x="244.2" y="125.4">31</text>
<text x="244.2" y="120.2">30</text>
<text x="248.5" y="120.2">10</text>
<text x="248.5" y="125.4">11</text>
<text x="280.2" y="125.4">31</text>
<text x="280.2" y="120.2">30</text>
<text x="284.5" y="120.2">10</text>
<text x="284.5" y="125.4">11</text>
<text x="316.3" y="125.4">31</text>
<text x="316.3" y="120.2">30</text>
<text x="32.5" y="130.9">12</text>
<text x="64.3" y="130.9">32</text>
<text x="68.5" y="130.9">12</text>
<text x="100.2" y="130.9">32</text>
<text x="104.5" y="130.9">12</text>
<text x="136.2" y="130.9">32</text>
<text x="140.5" y="130.9">12</text>
<text x="172.3" y="130.9">32</text>
<text x="176.5" y="130.9">12</text>
<text x="208.3" y="130.9">32</text>
<text x="212.5" y="130.9">12</text>
<text x="244.2" y="130.9">32</text>
<text x="248.5" y="130.9">12</text>
<text x="280.2" y="130.9">32</text>
<text x="284.5" y="130.9">12</text>
<text x="316.3" y="130.9">32</text>
<text x="32.5" y="136.4">13</text>
<text x="64.3" y="136.4">33</text>
<text x="68.5" y="136.4">13</text>
<text x="100.2" y="136.4">33</text>
<text x="104.5" y="136.4">13</text>
<text x="136.2" y="136.4">33</text>
<text x="140.5" y="136.4">13</text>
<text x="172.3" y="136.4">33</text>
<text x="176.5" y="136.4">13</text>
<text x="208.3" y="136.4">33</text>
<text x="212.5" y="136.4">13</text>
<text x="244.2" y="136.4">33</text>
<text x="248.5" y="136.4">13</text>
<text x="280.2" y="136.4">33</text>
<text x="284.5" y="136.4">13</text>
<text x="316.3" y="136.4">33</text>
<text x="32.5" y="141.7">14</text>
<text x="64.3" y="141.7">34</text>
<text x="68.5" y="141.7">14</text>
<text x="100.2" y="141.7">34</text>
<text x="104.5" y="141.7">14</text>
<text x="136.2" y="141.7">34</text>
<text x="140.5" y="141.7">14</text>
<text x="172.3" y="141.7">34</text>
<text x="176.5" y="141.7">14</text>
<text x="208.3" y="141.7">34</text>
<text x="212.5" y="141.7">14</text>
<text x="244.2" y="141.7">34</text>
<text x="248.5" y="141.7">14</text>
<text x="280.2" y="141.7">34</text>
<text x="284.5" y="141.7">14</text>
<text x="316.3" y="141.7">34</text>
<text x="32.5" y="146.9">15</text>
<text x="64.3" y="146.9">35</text>
<text x="68.5" y="146.9">15</text>
<text x="100.2" y="146.9">35</text>
<text x="104.5" y="146.9">15</text>
<text x="136.2" y="146.9">35</text>
<text x="140.5" y="146.9">15</text>
<text x="172.3" y="146.9">35</text>
<text x="176.5" y="146.9">15</text>
<text x="208.3" y="146.9">35</text>
<text x="212.5" y="146.9">15</text>
<text x="244.2" y="146.9">35</text>
<text x="248.5" y="146.9">15</text>
<text x="280.2" y="146.9">35</text>
<text x="284.5" y="146.9">15</text>
<text x="316.3" y="146.9">35</text>
<text x="32.5" y="152.4">16</text>
<text x="64.3" y="152.4">36</text>
<text x="68.5" y="152.4">16</text>
<text x="100.2" y="152.4">36</text>
<text x="104.5" y="152.4">16</text>
<text x="136.2" y="152.4">36</text>
<text x="140.5" y="152.4">16</text>
<text x="172.3" y="152.4">36</text>
<text x="176.5" y="152.4">16</text>
<text x="208.3" y="152.4">36</text>
<text x="212.5" y="152.4">16</text>
<text x="244.2" y="152.4">36</text>
<text x="248.5" y="152.4">16</text>
<text x="280.2" y="152.4">36</text>
<text x="284.5" y="152.4">16</text>
<text x="316.3" y="152.4">36</text>
<text x="32.5" y="157.9">17</text>
<text x="64.3" y="157.9">37</text>
<text x="68.5" y="157.9">17</text>
<text x="100.2" y="157.9">37</text>
<text x="104.5" y="157.9">17</text>
<text x="136.2" y="157.9">37</text>
<text x="140.5" y="157.9">17</text>
<text x="172.3" y="157.9">37</text>
<text x="176.5" y="157.9">17</text>
<text x="208.3" y="157.9">37</text>
<text x="212.5" y="157.9">17</text>
<text x="244.2" y="157.9">37</text>
<text x="248.5" y="157.9">17</text>
<text x="280.2" y="157.9">37</text>
<text x="284.5" y="157.9">17</text>
<text x="316.3" y="157.9">37</text>
<text x="32.5" y="163.4">18</text>
<text x="64.3" y="163.4">38</text>
<text x="68.5" y="163.4">18</text>
<text x="100.2" y="163.4">38</text>
<text x="104.5" y="163.4">18</text>
<text x="136.2" y="163.4">38</text>
<text x="140.5" y="163.4">18</text>
<text x="172.3" y="163.4">38</text>
<text x="176.5" y="163.4">18</text>
<text x="208.3" y="163.4">38</text>
<text x="212.5" y="163.4">18</text>
<text x="244.2" y="163.4">38</text>
<text x="248.5" y="163.4">18</text>
<text x="280.2" y="163.4">38</text>
<text x="284.5" y="163.4">18</text>
<text x="316.3" y="163.4">38</text>
<text x="32.5" y="169.2">19</text>
<text x="64.3" y="169.2">39</text>
<text x="68.5" y="169.2">19</text>
<text x="100.2" y="169.2">39</text>
<text x="104.5" y="169.2">19</text>
<text x="136.2" y="169.2">39</text>
<text x="140.5" y="169.2">19</text>
<text x="172.3" y="169.2">39</text>
<text x="176.5" y="169.2">19</text>
<text x="208.3" y="169.2">39</text>
<text x="212.5" y="169.2">19</text>
<text x="244.2" y="169.2">39</text>
<text x="248.5" y="169.2">19</text>
<text x="280.2" y="169.2">39</text>
<text x="284.5" y="169.2">19</text>
<text x="316.3" y="169.2">39</text>
<text x="32.5" y="175.2">20</text>
<text x="64.3" y="175.2">40</text>
<text x="68.5" y="175.2">20</text>
<text x="100.2" y="175.2">40</text>
<text x="104.5" y="175.2">20</text>
<text x="136.2" y="175.2">40</text>
<text x="140.5" y="175.2">20</text>
<text x="172.3" y="175.2">40</text>
<text x="176.5" y="175.2">20</text>
<text x="208.3" y="175.2">40</text>
<text x="212.5" y="175.2">20</text>
<text x="244.2" y="175.2">40</text>
<text x="248.5" y="175.2">20</text>
<text x="280.2" y="175.2">40</text>
<text x="284.5" y="175.2">20</text>
<text x="316.3" y="175.2">40</text>
</g>
<g font-size="2.2" fill="#7ca552">
<text x="32" y="49.9">/157.3</text>
<text x="68" y="49.9">/158.3</text>
<text x="104" y="49.9">/159.3</text>
<text x="140" y="49.9">/160.3</text>
<text x="176" y="49.9">/161.3</text>
<text x="212" y="49.9">/162.3</text>
<text x="248" y="49.9">/163.3</text>
<text x="284" y="49.9">/164.3</text>
<text x="23.1" y="232.3">33.7 /</text>
<text x="24.2" y="248.3">33.7 /</text>
</g>
<text font-size="2.2" fill="#00f" x="291" y="61.7">6ES7532-5HD00-0AB0</text>
<g font-size="2.2" fill="#f00">
<text x="46" y="220.4" transform="rotate(-90 46 220.4)">WH</text>
<text x="69" y="216.9">52-002</text>
<text x="69" y="219.4">1</text>
<text x="73" y="219.4">WH</text>
<text x="105" y="216.9">52-004</text>
<text x="105" y="219.4">1</text>
<text x="109" y="219.4">WH</text>
<text x="141" y="216.9">52-006</text>
<text x="141" y="219.4">1</text>
<text x="145" y="219.4">WH</text>
<text x="177" y="216.9">52-008</text>
<text x="177" y="219.4">1</text>
<text x="181" y="219.4">WH</text>
<text x="209" y="216.9">52-010</text>
<text x="209" y="219.4">1</text>
<text x="213" y="219.4">WH</text>
<text x="249" y="216.9">52-012</text>
<text x="249" y="219.4">1</text>
<text x="253" y="219.4">WH</text>
<text x="285" y="216.9">52-014</text>
<text x="285" y="219.4">1</text>
<text x="289" y="219.4">WH</text>
<text x="43.5" y="224.4" transform="rotate(-90 43.5 224.4)">31-047</text>
<text x="46" y="224.4" transform="rotate(-90 46 224.4)">1</text>
<text x="61" y="228.9">52-001</text>
<text x="61" y="231.4">1</text>
<text x="65" y="231.4">WH</text>
<text x="97" y="228.9">52-003</text>
<text x="97" y="231.4">1</text>
<text x="101" y="231.4">WH</text>
<text x="133" y="228.9">52-005</text>
<text x="133" y="231.4">1</text>
<text x="137" y="231.4">WH</text>
<text x="169" y="228.9">52-007</text>
<text x="169" y="231.4">1</text>
<text x="173" y="231.4">WH</text>
<text x="201" y="228.9">52-009</text>
<text x="201" y="231.4">1</text>
<text x="205" y="231.4">WH</text>
<text x="241" y="228.9">52-011</text>
<text x="241" y="231.4">1</text>
<text x="245" y="231.4">WH</text>
<text x="277" y="228.9">52-013</text>
<text x="277" y="231.4">1</text>
<text x="281" y="231.4">WH</text>
<text x="51.5" y="244.4" transform="rotate(-90 51.5 244.4)">33-006</text>
<text x="54" y="244.4" transform="rotate(-90 54 244.4)">1</text>
<text x="54" y="240.4" transform="rotate(-90 54 240.4)">WH</text>
</g>
<g font-size="2" fill="#00f">
<text x="45" y="204">41</text>
<text x="49" y="204">42</text>
<text x="53" y="204">43</text>
<text x="57" y="204">44</text>
<text x="81" y="204">41</text>
<text x="85" y="204">42</text>
<text x="89" y="204">43</text>
<text x="93" y="204">44</text>
<text x="117" y="204">41</text>
<text x="121" y="204">42</text>
<text x="125" y="204">43</text>
<text x="129" y="204">44</text>
<text x="153" y="204">41</text>
<text x="157" y="204">42</text>
<text x="161" y="204">43</text>
<text x="165" y="204">44</text>
<text x="189" y="204">41</text>
<text x="193" y="204">42</text>
<text x="197" y="204">43</text>
<text x="201" y="204">44</text>
<text x="225" y="204">41</text>
<text x="229" y="204">42</text>
<text x="233" y="204">43</text>
<text x="237" y="204">44</text>
<text x="261" y="204">41</text>
<text x="265" y="204">42</text>
<text x="269" y="204">43</text>
<text x="273" y="204">44</text>
<text x="297" y="204">41</text>
<text x="301" y="204">42</text>
<text x="305" y="204">43</text>
<text x="309" y="204">44</text>
</g>
<g font-size="1.9" fill="#00f">
<text x="38" y="55.8">AI 8xU/I/RTD/TC ST</text>
<text x="74" y="55.8">AI 8xU/I/RTD/TC ST</text>
<text x="110" y="55.8">AI 8xU/I/RTD/TC ST</text>
<text x="146" y="55.8">AI 8xU/I/RTD/TC ST</text>
<text x="182" y="55.8">AI 8xU/I/RTD/TC ST</text>
<text x="218" y="55.8">AI 8xU/I/RTD/TC ST</text>
<text x="254" y="55.8">AI 8xU/I/RTD/TC ST</text>
<text x="37.8" y="60.5">6ES7531-7KF00-0AB0</text>
<text x="73.7" y="60.5">6ES7531-7KF00-0AB0</text>
<text x="109.7" y="60.5">6ES7531-7KF00-0AB0</text>
<text x="145.8" y="60.5">6ES7531-7KF00-0AB0</text>
<text x="181.8" y="60.5">6ES7531-7KF00-0AB0</text>
<text x="217.7" y="60.5">6ES7531-7KF00-0AB0</text>
<text x="253.7" y="60.5">6ES7531-7KF00-0AB0</text>
</g>
<g font-size="1.6" fill="#00f">
<text x="44.7" y="208">L+</text>
<text x="48.8" y="208">L+</text>
<text x="52.8" y="208">M</text>
<text x="56.7" y="208">M</text>
<text x="80.8" y="208">L+</text>
<text x="84.7" y="208">L+</text>
<text x="88.8" y="208">M</text>
<text x="92.7" y="208">M</text>
<text x="116.8" y="208">L+</text>
<text x="120.7" y="208">L+</text>
<text x="124.7" y="208">M</text>
<text x="128.8" y="208">M</text>
<text x="152.7" y="208">L+</text>
<text x="156.8" y="208">L+</text>
<text x="160.7" y="208">M</text>
<text x="164.8" y="208">M</text>
<text x="188.7" y="208">L+</text>
<text x="192.8" y="208">L+</text>
<text x="196.8" y="208">M</text>
<text x="200.7" y="208">M</text>
<text x="224.8" y="208">L+</text>
<text x="228.7" y="208">L+</text>
<text x="232.8" y="208">M</text>
<text x="236.7" y="208">M</text>
<text x="260.8" y="208">L+</text>
<text x="264.7" y="208">L+</text>
<text x="268.7" y="208">M</text>
<text x="272.8" y="208">M</text>
<text x="296.7" y="208">L+</text>
<text x="300.8" y="208">L+</text>
<text x="304.7" y="208">M</text>
<text x="308.8" y="208">M</text>
</g>
</svg>
